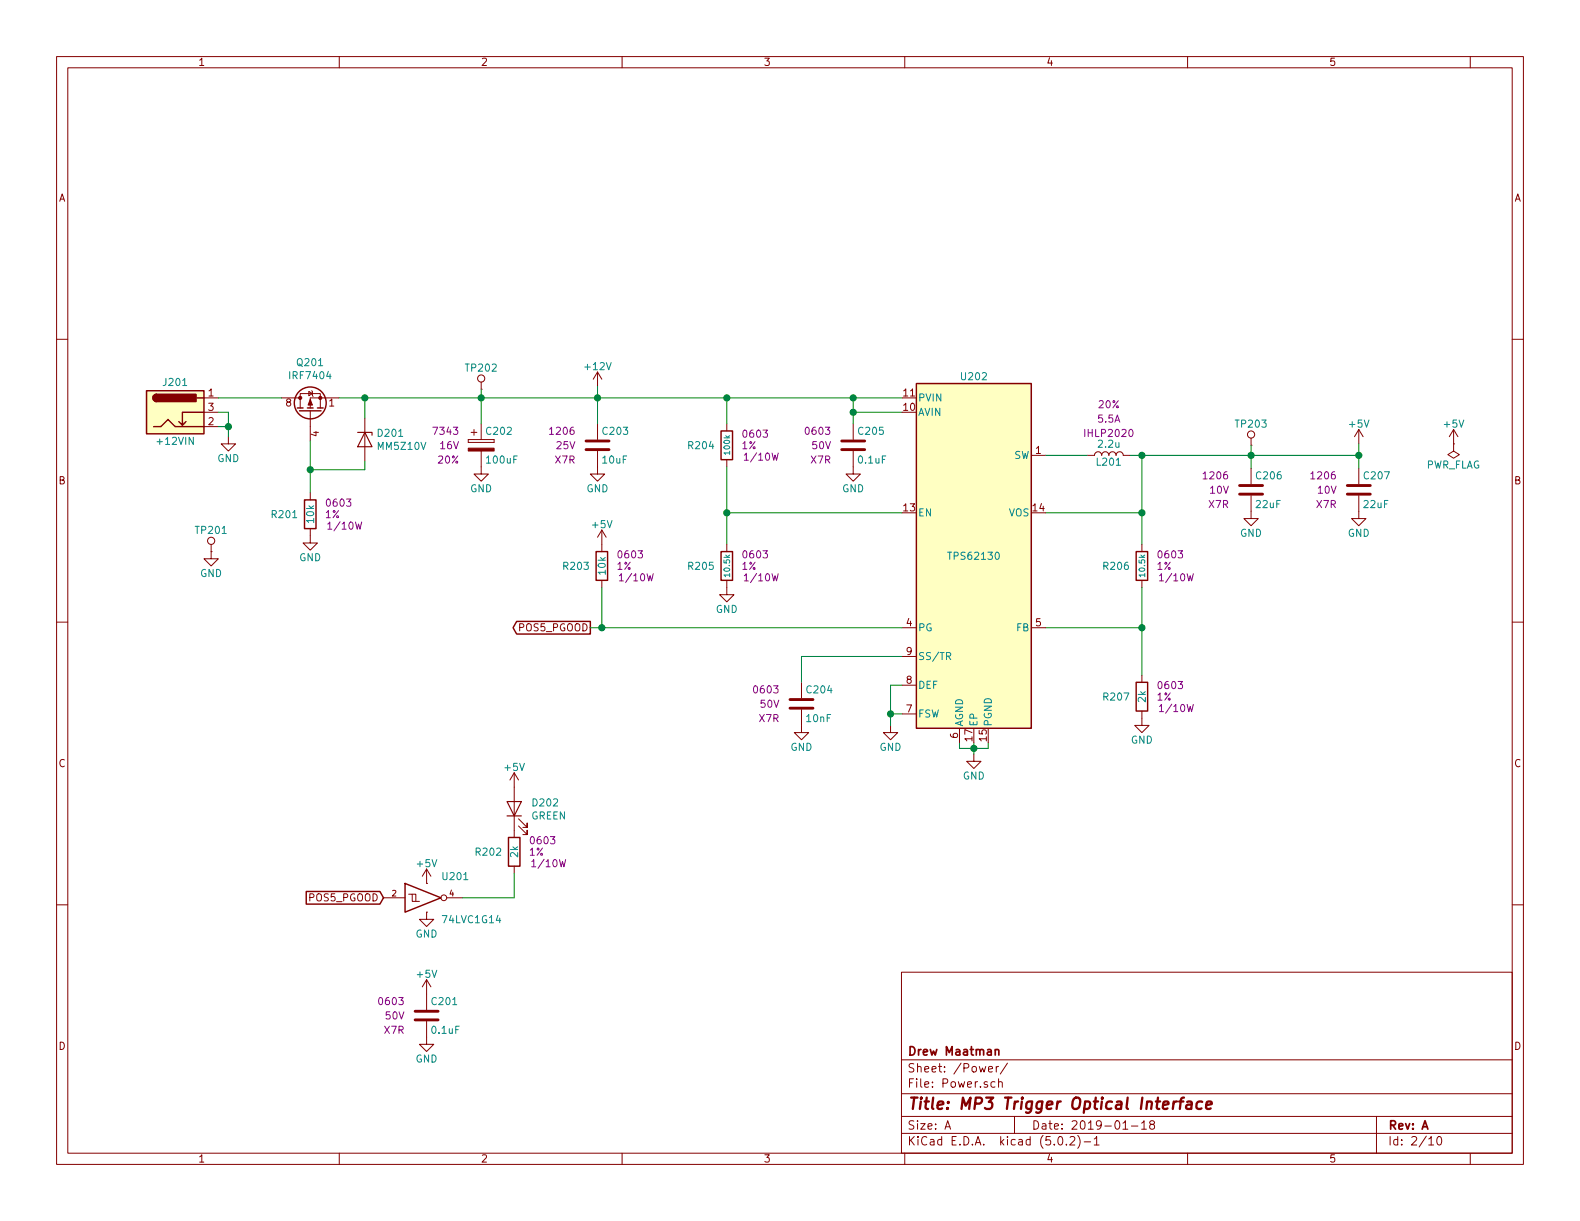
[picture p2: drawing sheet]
<svg xmlns="http://www.w3.org/2000/svg" width="279mm" height="216mm" viewBox="0 0 279 216" stroke-linecap="round" stroke-linejoin="round" font-family="sans-serif">
<g fill="none" stroke="#840000" stroke-width=".18">
<path d="M10 10h259.4v195.9h-259.4zM12 12h255.4v191.9h-255.4zM60 10v2M110 10v2M160 10v2M210 10v2M260 10v2M10 60h2M267.4 60h2M36.1 70.4h2.5M36.1 75.4h2.5M36.1 72.9h2.5"/>
<path d="M40.4 77.2v1.3h1.3l-1.3 1.3-1.3-1.3h1.3M49.8 70.4h3.3M53.1 70.4v-.8h3.5v2.5M53.1 70.4v1.7M54.6 69.2l.6 .4-.6 .4zM54.9 72.6v5.4M55.1 69.1l.1 .1v.8l.2 .1M59.9 70.4h-5v1.7M64.5 73.9v7.6M82.8 77.7v.5zM82.8 78.2h4.6zM82.8 77.7h4.6z"/>
<path d="M83.3 76.5h1M83.8 75.9v1.1M85.1 79.8v4h1.3l-1.3 1.3-1.3-1.3h1.3M85.1 68.8h.1M85.1 67.6v1.2M85.1 74.9v2.8M87.4 77.7v.5zM105.7 79.8v4h1.2l-1.2 1.3-1.3-1.3h1.3M105.7 65.8v2.5M105.7 74.9v2.8M105.7 65.8l-.8 1.3M105.7 65.8l.7 1.3"/>
<path d="M128.5 74.9v1.3M150.9 79.8v4h1.2l-1.2 1.3-1.3-1.3h1.3M150.9 74.9v2.8M221.2 78.7h.1M221.2 77.5v1.2M240.3 75.9l-.8 1.3M240.3 75.9v2.6M240.3 75.9l.7 1.3M257 78.5v1.3l1.1 .6-1.1 .6-1-.6 1-.6M257 78.5h.1M257 75.9l-.7 1.3M257 75.9v2.6"/>
<path d="M257 75.9l.8 1.3M37.3 97.5v1.3h1.3l-1.3 1.3-1.2-1.3h1.2M37.3 97.5h.1M37.3 96.3v1.2M54.9 93.5v2.5h1.2l-1.2 1.3-1.3-1.3h1.3M54.9 87.1v1.3M106.4 93.7v3.8M106.4 93.7l-.7 1.3M106.4 93.7l.8 1.3M128.5 81.3v1.3M128.5 96.3v1.2M182.4 80.5h2.5"/>
<path d="M192.3 80.5h1.2a.63 .63 0 0 1 .7-.6 .63 .63 0 0 1 .6 .6 .63 .63 0 0 1 .7-.6 .63 .63 0 0 1 .6 .6 .63 .63 0 0 1 .6-.6 .63 .63 0 0 1 .7 .6 .63 .63 0 0 1 .6-.6 .63 .63 0 0 1 .6 .6h1.3M201.9 96.3v1.2M221.2 87.6v4.1h1.3l-1.3 1.3-1.2-1.3h1.2M221.2 82.8v2.8M240.3 87.6v4.1h1.3l-1.3 1.3-1.3-1.3h1.3M240.3 82.8v2.8M10 110h2M106.4 102.6v1.3M128.5 102.6v2.6h1.3l-1.3 1.2-1.2-1.2h1.2M159.5 111h2.6M159.5 116.1h2.6M182.4 111h2.5"/>
<path d="M201.9 102.6v1.3M201.9 119.4v1.3M267.4 110h2M90.9 136.7v11.4M90.9 136.7l-.7 1.2M90.9 136.7l.8 1.2M141.7 125.5v4h1.3l-1.3 1.3-1.2-1.3h1.2M141.7 120.7v2.7M157.5 128.3v1.2h1.2l-1.2 1.3-1.3-1.3h1.3M159.5 126.2h2.6M159.5 121.2h2.6M169.7 128.8v2.5"/>
<path d="M172.2 133.4v1.2h1.3l-1.3 1.3-1.3-1.3h1.3M201.9 125.7v2.6h1.3l-1.3 1.2-1.2-1.2h1.2M10 160h2M67.8 158.8h3.8M72.3 158.1h.6v1.3h1.3M72.9 158.1h.6v1.3M75.4 156.2h.1M75.4 153.7l-.7 1.2M75.4 153.7v2.5M75.4 153.7l.8 1.2M79 158.8h2.8M90.9 153.2v1.2"/>
<path d="M91.7 146.1l1.5 1.5v-.8v.8h-.7M91.7 144.8l1.5 1.5v-.8v.8h-.7M267.4 160h2M75.4 161.3v1.3h1.3l-1.3 1.2-1.2-1.2h1.2M75.4 161.3h.1M75.4 173.2v5.4M75.4 173.2l-.7 1.3M75.4 173.2l.8 1.3M159.4 171.9h108v32h-108zM75.4 180.6v4.1h1.3l-1.3 1.2-1.2-1.2h1.2M159.4 197.4h108M159.4 193.4h108"/>
<path d="M159.4 187.4h108M167.1 199.7l.5-1.5 .5 1.5M167.2 199.2h.8M174.8 189.1l.7-.2v-.3h-.5l-.2 .2 .1 .7h.6M175.9 191.3h-.4l-.3 .2 .1 .6 .2 .2 .4-.1M176.2 188.6v1M176.6 191.4l.1-.1a.37 .37 0 0 1 .5 .2v.8M176.6 188.6l-.4 .1v.1M176.6 190.8v1.5M178.2 188l-1.3 1.9M179.4 197.4v3M198.6 199.7h.8"/>
<path d="M200.1 199.1h1.1M201.9 198.6l.4-.4v1.5M201.9 199.7h.8M203.6 198.8l-.3-.3 .1-.2 .2-.1h.4l.2 .3-.1 .2-.6 .2a.48 .48 0 0 0-.1 .6l.2 .2 .5-.2a.48 .48 0 0 0-.1-.6l-.1-.1M243.4 197.4v6.5M60 203.9v2M110 203.9v2M159.4 200.4h108M160 203.9v2M187.2 201.1l.4-.1a.94 .94 0 0 1 0 1.5 .79 .79 0 0 1-.4-1.4zM188.6 202.3v.2M189.2 201.1l.2-.1h.4l.2 .1 .1 .3-.1 .2-.8 .9h.9"/>
<path d="M190.6 200.8a1.71 1.71 0 0 1 0 2.2M191.7 201.9h1.2M193.5 201.4l.4-.4v1.5M193.5 202.5h.9M210 203.9v2M252.7 201.4l.4-.4v1.5M252.7 202.5h.8M254.3 201h.3a.94 .94 0 0 1 0 1.5 .8 .8 0 0 1-.6-.7 .8 .8 0 0 1 .3-.8zM260 203.9v2"/>
<circle cx="85.1" cy="66.9" r=".63"/>
<circle cx="221.2" cy="76.8" r=".63"/>
<circle cx="37.3" cy="95.6" r=".63"/>
<circle cx="78.5" cy="158.8" r=".51"/>
</g>
<path d="M208.1 194.8a.54 .54 0 0 0-.6 .3M208.5 194.8h.8M209.4 194.1l-.4 .1-.2 .2-.2 1.7M209.9 194.8h.8l-.1 1.3M210.7 195.2l-.6 .1a.4 .4 0 0 0-.4 .4 .4 .4 0 0 0 .3 .4l.6-.1M212.6 194.8a.68 .68 0 0 0-1 .3v.8l.3 .2 .6-.1M213.3 195.4l1-.2-.1-.4h-.7l-.2 1 .2 .3 .6-.1" fill="none" stroke="#840000" stroke-width=".41"/>
<path d="M176 185.7l.2-.1h.4v1M176 185.6v1" fill="none" stroke="#840000" stroke-width=".3"/>
<g fill="none" stroke="#008400" stroke-width=".18">
<path d="M38.6 72.9h1.8v4.3M38.6 70.4h11.2M38.6 75.4h1.8M54.9 78v9.1M59.9 70.4h99.6M64.5 70.4v3.5M85.1 68.8v6.1M105.7 68.3v6.6M128.5 70.4v4.5M150.9 72.9h8.6M150.9 70.4v4.5M221.2 78.7v4.1"/>
<path d="M240.3 78.5v4.3M64.5 81.5v1.6h-9.6M128.5 90.7h31M128.5 82.6v13.7M184.9 90.7h17M184.9 80.5h7.4M199.9 80.5h40.4M201.9 80.5v15.8M104.4 111h55.1M106.4 103.9v7.1M159.5 116.1h-17.8v4.6M184.9 111h17"/>
<path d="M201.9 103.9v15.5M157.5 126.2h2M159.5 121.2h-2v7.1M169.7 131.3v1h5.1v-1M172.2 131.3v2.1M90.9 154.4v4.4h-9.1"/>
</g>
<path d="M103.6 79.5h4.1M103.6 78h4.1M148.8 79.5h4.1M148.8 78h4.1M219.2 87.4h4.1M219.2 85.9h4.1M238.3 87.4h4M238.3 85.9h4M139.7 125.2h4.1M139.7 123.7h4.1M73.4 178.8h4.1M73.4 180.3h4.1" fill="none" stroke="#840000" stroke-width=".51"/>
<g fill="#008400" stroke="#008400" stroke-width=".25">
<circle cx="150.9" cy="72.9" r=".51"/>
<circle cx="105.7" cy="70.4" r=".51"/>
<circle cx="150.9" cy="70.4" r=".51"/>
<circle cx="172.2" cy="132.3" r=".51"/>
<circle cx="157.5" cy="126.2" r=".51"/>
<circle cx="128.5" cy="70.4" r=".51"/>
<circle cx="128.5" cy="90.7" r=".51"/>
<circle cx="201.9" cy="111" r=".51"/>
<circle cx="201.9" cy="90.7" r=".51"/>
<circle cx="201.9" cy="80.5" r=".51"/>
<circle cx="221.2" cy="80.5" r=".51"/>
<circle cx="240.3" cy="80.5" r=".51"/>
<circle cx="40.4" cy="75.4" r=".51"/>
<circle cx="54.9" cy="83.1" r=".51"/>
<circle cx="64.5" cy="70.4" r=".51"/>
<circle cx="85.1" cy="70.4" r=".51"/>
<circle cx="106.4" cy="111" r=".51"/>
</g>
<g fill="none" stroke="#840000" stroke-width=".25">
<path d="M25.9 69.1h10.2v7.6h-10.2zM27.2 75.4h1.2l1.3-1.2 1.3 1.2h5.1M27.7 69.7a.63 .63 0 0 0-.6 .7 .63 .63 0 0 0 .6 .6M32.9 74.5l-.6 .7M34.8 70.4h1.3M36.1 72.9h-3.8v2.3l-.7-.7M52.6 72.1h1M53 72.6h3.8M54.4 72.1h1M56.1 72.1h1M127.5 76.2h2v5.1h-2zM162.1 67.8h20.3v61h-20.3z"/>
<path d="M53.8 88.4h2.1v5.1h-2.1zM105.4 97.5h2v5.1h-2zM127.5 97.5h2v5.1h-2zM200.9 97.5h2v5.1h-2zM91.4 109.9h13v2.2h-13l-.7-1.1zM200.9 120.7h2v5h-2zM54.2 157.6h13l.6 1.2-.6 1.1h-13zM71.6 156.2l6.4 2.6-6.4 2.5zM89.9 148.1h2v5.1h-2z"/>
<circle cx="54.9" cy="71.2" r="2.82"/>
</g>
<g fill="#ffffc2" stroke="#ffffc2" stroke-width=".18">
<path d="M162.1 67.8h20.3v61h-20.3z"/>
<path d="M25.9 69.1h10.2v7.6h-10.2z"/>
</g>
<path d="M167.4 116h.6l.1-.2-.1-.3-.1-.1h-.5v1.2M167.7 116l.4 .6" fill="none" stroke="#008484" stroke-width=".18"/>
<g fill="#840000" stroke="#840000" stroke-width=".25">
<path d="M27.2 69.9l.5-.2v1.3a.64 .64 0 0 1-.6-.4 .64 .64 0 0 1 .1-.7z"/>
<path d="M27.7 69.7h7v1.3h-7z"/>
</g>
<g fill="#840000" stroke="#840000" stroke-width=".18">
<path d="M54.9 70.6l.3 1h-.7z"/>
<path d="M82.8 79.2h4.6v.6h-4.6z"/>
<circle cx="56.6" cy="70.4" r=".28"/>
<circle cx="53.1" cy="70.4" r=".28"/>
</g>
<path d="M63.2 76.5h2.6v.5M64.5 76.5l1.3 2.5h-2.6zM89.7 141.7h2.5l-1.3 2.6zM89.7 144.3h2.5" fill="none" stroke="#840000" stroke-width=".2"/>
<text font-size="2.8" fill="#840000" x="160.4" y="196.2">Title: MP3 Trigger Optical Interface</text>
<g font-size="2.1" fill="#840000">
<text x="160.4" y="189.6">Sheet: /Power/</text>
<text x="160.4" y="186.6">Drew Maatman</text>
<text x="160.4" y="192.3">File: Power.sch</text>
<text x="160.4" y="202.5">KiCad E.D.A. kicad (5.0.2)-1</text>
<text x="160.4" y="199.7">Size: A</text>
<text x="182.4" y="199.7">Date: 2019-01-18</text>
<text x="245.4" y="199.7">Rev: A</text>
<text x="245.4" y="202.5">Id: 2/10</text>
</g>
<g font-size="1.8" fill="#840000">
<text x="35" y="11.6">1</text>
<text x="85" y="11.6">2</text>
<text x="135" y="11.6">3</text>
<text x="185" y="11.6">4</text>
<text x="235" y="11.6">5</text>
<text x="10.4" y="35.6">A</text>
<text x="267.8" y="35.6">A</text>
<text x="36.9" y="70.1">1</text>
<text x="50.6" y="71.9">8</text>
<text x="58.2" y="71.9">1</text>
<text x="159.8" y="70.1">11</text>
<text x="36.9" y="75.2">2</text>
<text x="36.9" y="72.6">3</text>
<text x="56.4" y="77.2" transform="rotate(-90 56.4 77.2)">4</text>
<text x="159.8" y="72.6">10</text>
<text x="183.2" y="80.3">1</text>
<text x="10.4" y="85.6">B</text>
<text x="267.8" y="85.6">B</text>
<text x="159.8" y="90.4">13</text>
<text x="182.7" y="90.4">14</text>
<text x="91.8" y="111.6">POS5_PGOOD</text>
<text x="160.3" y="110.7">4</text>
<text x="183.2" y="110.7">5</text>
<text x="160.3" y="115.8">9</text>
<text x="160.3" y="126">7</text>
<text x="160.3" y="120.9">8</text>
<text x="169.4" y="130.5" transform="rotate(-90 169.4 130.5)">6</text>
<text x="172" y="131" transform="rotate(-90 172 131)">17</text>
<text x="174.5" y="131" transform="rotate(-90 174.5 131)">15</text>
<text x="10.4" y="135.6">C</text>
<text x="267.8" y="135.6">C</text>
<text x="54.7" y="159.4">POS5_PGOOD</text>
<text x="10.4" y="185.6">D</text>
<text x="267.8" y="185.6">D</text>
<text x="35" y="205.5">1</text>
<text x="85" y="205.5">2</text>
<text x="135" y="205.5">3</text>
<text x="185" y="205.5">4</text>
<text x="235" y="205.5">5</text>
</g>
<g font-size="1.8" fill="#008484">
<text x="52.7" y="64.7">Q201</text>
<text x="82.5" y="65.7">TP202</text>
<text x="103.6" y="65.5">+12V</text>
<text x="29" y="68.2">J201</text>
<text x="51.5" y="67.1">IRF7404</text>
<text x="162.3" y="71">PVIN</text>
<text x="170.1" y="67.2">U202</text>
<text x="66.9" y="77.2">D201</text>
<text x="86.1" y="76.9">C202</text>
<text x="106.7" y="76.9">C203</text>
<text x="151.9" y="76.9">C205</text>
<text x="162.3" y="73.5">AVIN</text>
<text x="218.6" y="75.6">TP203</text>
<text x="238.7" y="75.6">+5V</text>
<text x="255.4" y="75.6">+5V</text>
<text x="28" y="78.7">+12VIN</text>
<text x="38.4" y="81.7">GND</text>
<text x="67" y="79.6">MM5Z10V</text>
<text x="86.2" y="82">100uF</text>
<text x="106.6" y="82">10uF</text>
<text x="121.8" y="79.4">R204</text>
<text x="151.9" y="82">0.1uF</text>
<text x="179.3" y="81.2">SW</text>
<text x="194.1" y="82.3">L201</text>
<text x="194.3" y="79.2">2.2u</text>
<text x="252.1" y="82.9">PWR_FLAG</text>
<text x="83.1" y="87">GND</text>
<text x="103.7" y="87">GND</text>
<text x="148.9" y="87">GND</text>
<text x="222.2" y="89.8">22uF</text>
<text x="222.3" y="84.8">C206</text>
<text x="241.2" y="89.8">22uF</text>
<text x="241.3" y="84.8">C207</text>
<text x="34.7" y="94.4">TP201</text>
<text x="48.2" y="91.6">R201</text>
<text x="55.5" y="92.4" transform="rotate(-90 55.5 92.4)">10k</text>
<text x="104.8" y="93.4">+5V</text>
<text x="162.3" y="91.3">EN</text>
<text x="178.4" y="91.3">VOS</text>
<text x="219.3" y="94.9">GND</text>
<text x="238.3" y="94.9">GND</text>
<text x="52.9" y="99.2">GND</text>
<text x="99.7" y="100.8">R203</text>
<text x="107.1" y="101.5" transform="rotate(-90 107.1 101.5)">10k</text>
<text x="121.8" y="100.8">R205</text>
<text x="168" y="99">TPS62130</text>
<text x="195.2" y="100.8">R206</text>
<text x="35.4" y="102">GND</text>
<text x="126.6" y="108.4">GND</text>
<text x="162.3" y="111.6">PG</text>
<text x="179.8" y="111.6">FB</text>
<text x="162.3" y="116.7">SS/TR</text>
<text x="142.8" y="122.6">C204</text>
<text x="162.3" y="121.8">DEF</text>
<text x="195.2" y="123.9">R207</text>
<text x="202.6" y="124.2" transform="rotate(-90 202.6 124.2)">2k</text>
<text x="142.7" y="127.7">10nF</text>
<text x="162.3" y="126.9">FSW</text>
<text x="170.3" y="128.5" transform="rotate(-90 170.3 128.5)">AGND</text>
<text x="172.8" y="128.5" transform="rotate(-90 172.8 128.5)">EP</text>
<text x="175.4" y="128.5" transform="rotate(-90 175.4 128.5)">PGND</text>
<text x="200" y="131.5">GND</text>
<text x="89.3" y="136.3">+5V</text>
<text x="139.8" y="132.8">GND</text>
<text x="155.5" y="132.8">GND</text>
<text x="170.3" y="137.8">GND</text>
<text x="94.3" y="142.6">D202</text>
<text x="93.9" y="144.9">GREEN</text>
<text x="73.8" y="153.3">+5V</text>
<text x="78.4" y="155.6">U201</text>
<text x="84.3" y="151.3">R202</text>
<text x="91.6" y="151.6" transform="rotate(-90 91.6 151.6)">2k</text>
<text x="73.5" y="165.8">GND</text>
<text x="78.5" y="163.2">74LVC1G14</text>
<text x="73.8" y="172.9">+5V</text>
<text x="76.5" y="177.7">C201</text>
<text x="76.5" y="182.8">0.1uF</text>
<text x="73.5" y="187.9">GND</text>
</g>
<g font-size="1.8" fill="#840084">
<text x="76.8" y="76.9">7343</text>
<text x="97.4" y="76.9">1206</text>
<text x="131.6" y="77.4">0603</text>
<text x="142.6" y="76.9">0603</text>
<text x="192.1" y="77.3">IHLP2020</text>
<text x="194.2" y="74.7">5.5A</text>
<text x="194.3" y="72.2">20%</text>
<text x="77.5" y="82">20%</text>
<text x="77.9" y="79.4">16V</text>
<text x="98.2" y="82">X7R</text>
<text x="98.5" y="79.4">25V</text>
<text x="131.2" y="79.4">1%</text>
<text x="132.1" y="81.5">1/10W</text>
<text x="143.4" y="82">X7R</text>
<text x="143.7" y="79.4">50V</text>
<text x="57.9" y="89.6">0603</text>
<text x="213" y="84.8">1206</text>
<text x="213.8" y="89.8">X7R</text>
<text x="214" y="87.3">10V</text>
<text x="232" y="84.8">1206</text>
<text x="232.8" y="89.8">X7R</text>
<text x="233.1" y="87.3">10V</text>
<text x="57.5" y="91.6">1%</text>
<text x="58.4" y="93.6">1/10W</text>
<text x="109.1" y="100.8">1%</text>
<text x="109.5" y="98.7">0603</text>
<text x="131.2" y="100.8">1%</text>
<text x="131.6" y="98.7">0603</text>
<text x="204.6" y="100.8">1%</text>
<text x="205" y="98.7">0603</text>
<text x="110" y="102.8">1/10W</text>
<text x="132.1" y="102.8">1/10W</text>
<text x="205.5" y="102.8">1/10W</text>
<text x="133.5" y="122.6">0603</text>
<text x="134.5" y="125.1">50V</text>
<text x="204.6" y="123.9">1%</text>
<text x="205" y="121.8">0603</text>
<text x="205.5" y="125.9">1/10W</text>
<text x="134.3" y="127.7">X7R</text>
<text x="94" y="149.3">0603</text>
<text x="93.6" y="151.3">1%</text>
<text x="94.5" y="153.3">1/10W</text>
<text x="67.2" y="177.7">0603</text>
<text x="68" y="182.8">X7R</text>
<text x="68.2" y="180.3">50V</text>
</g>
<g font-size="1.4" fill="#008484">
<text x="129.1" y="80.3" transform="rotate(-90 129.1 80.3)">100k</text>
<text x="129.1" y="101.8" transform="rotate(-90 129.1 101.8)">10.5k</text>
<text x="202.5" y="101.8" transform="rotate(-90 202.5 101.8)">10.5k</text>
</g>
<g font-size="1.4" fill="#840000">
<text x="69.3" y="158.5">2</text>
<text x="79.5" y="158.5">4</text>
</g>
</svg>
